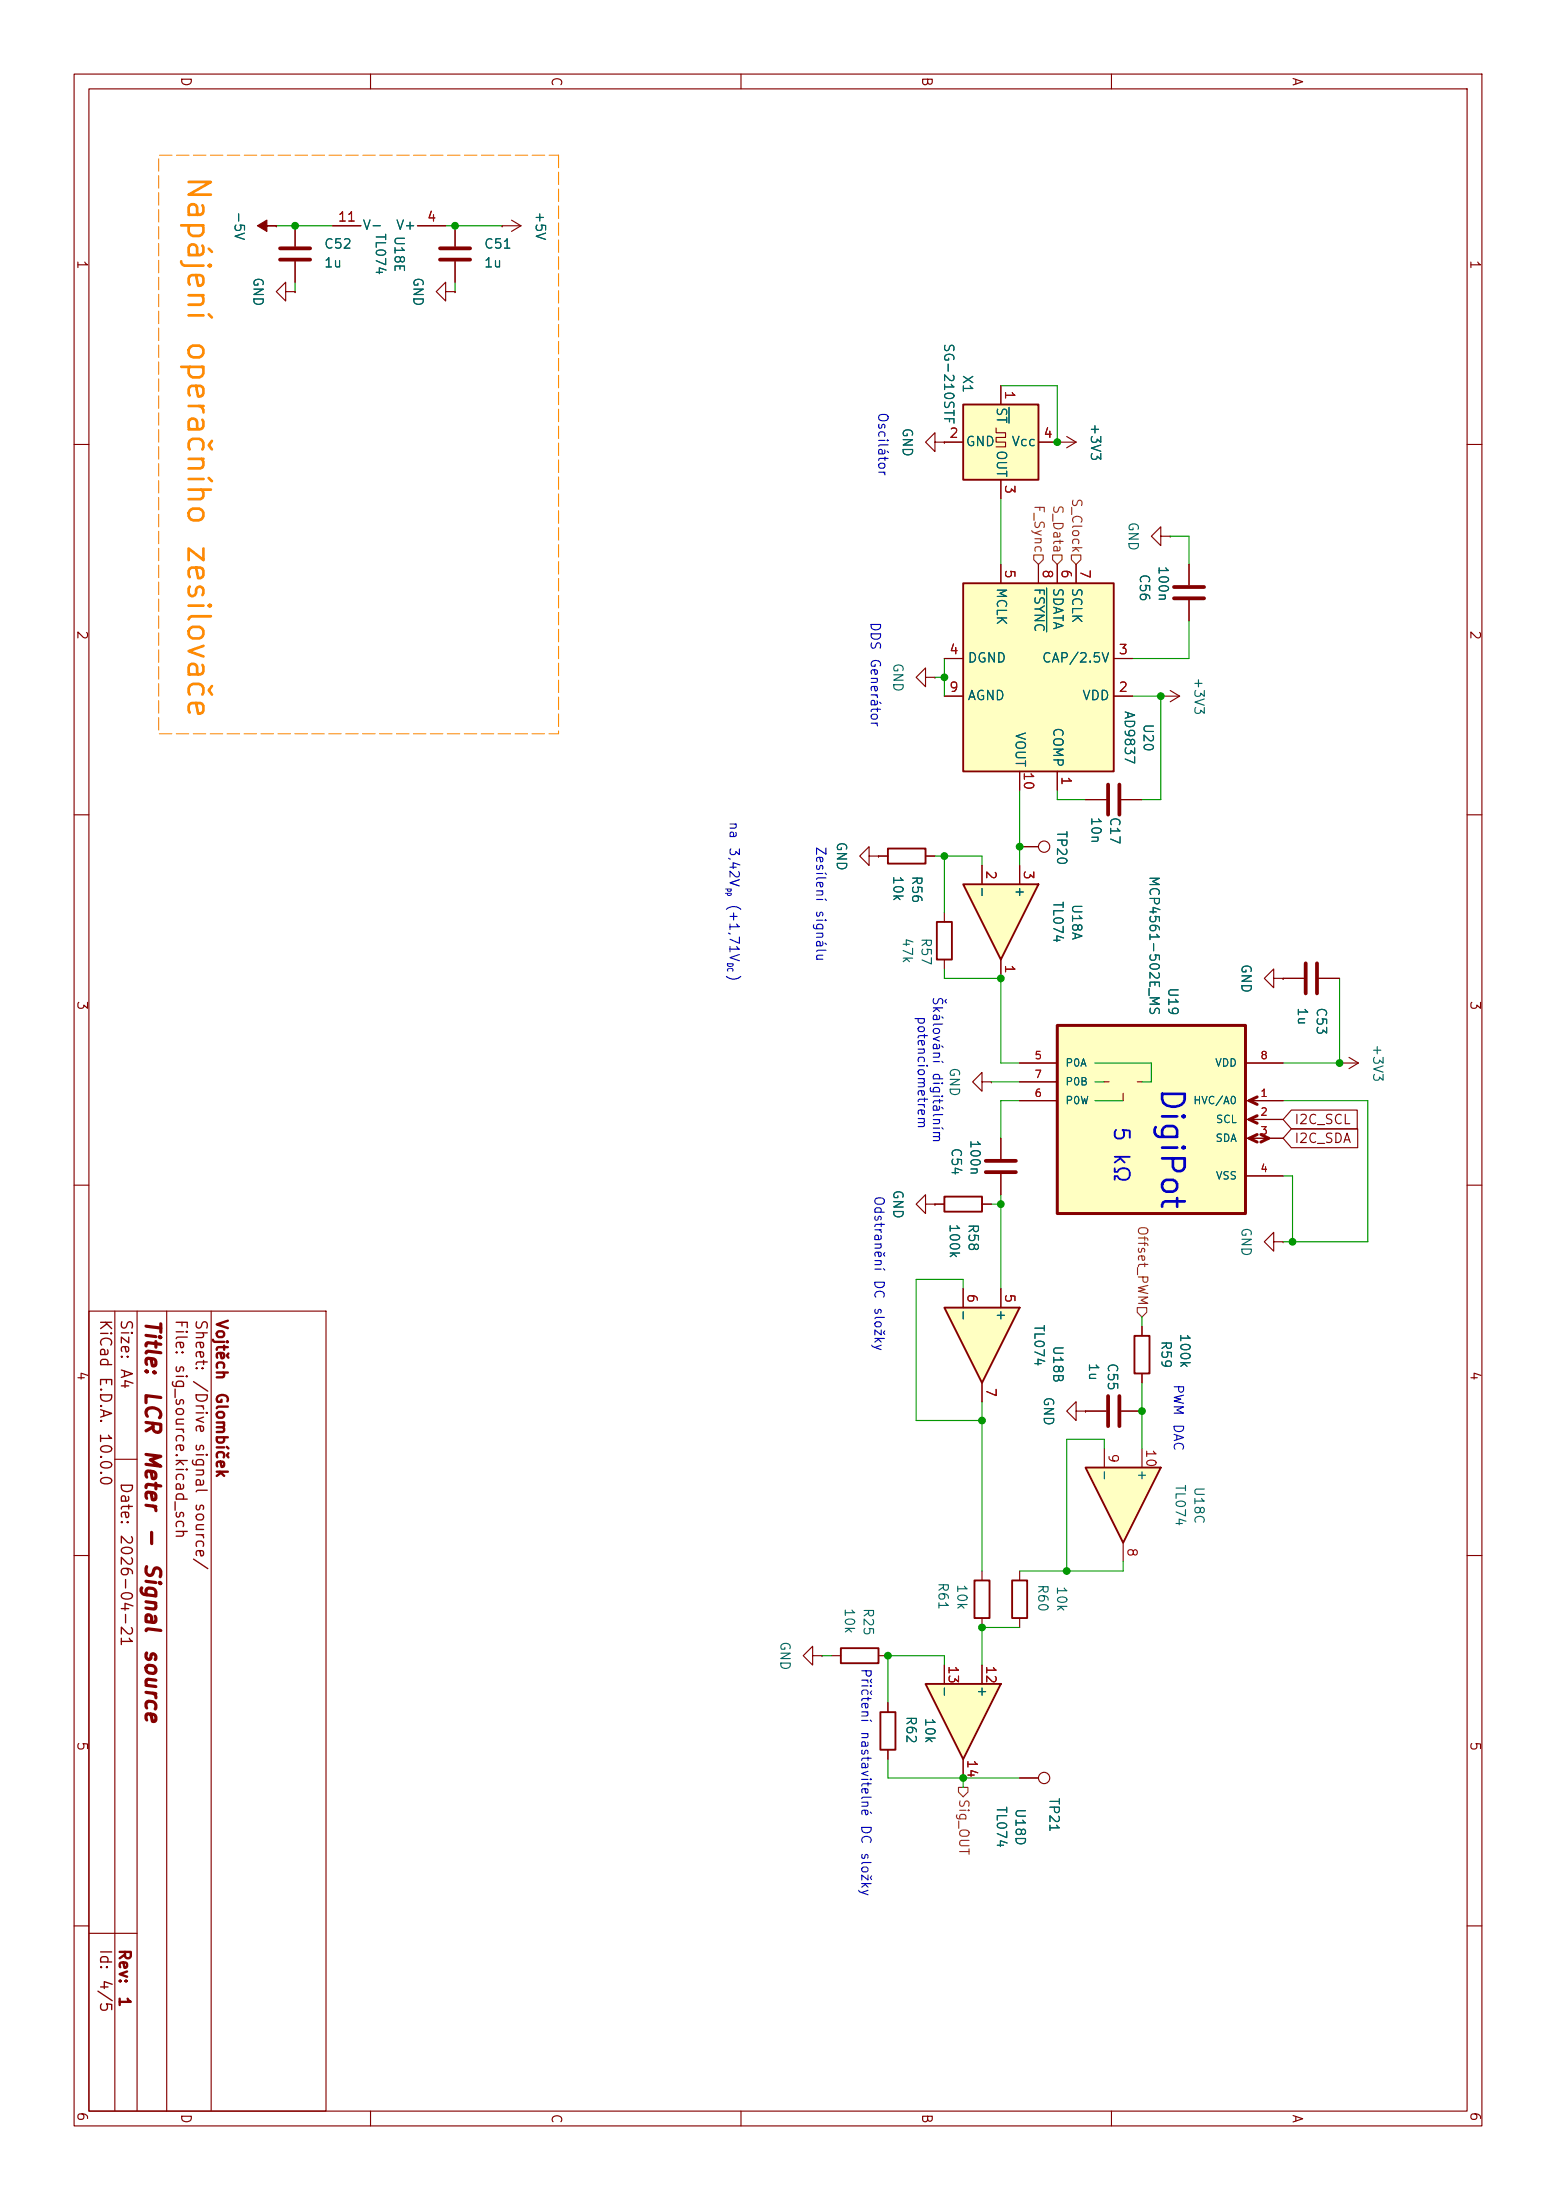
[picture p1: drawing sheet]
<svg xmlns="http://www.w3.org/2000/svg" width="210mm" height="297mm" viewBox="0 0 210 297" stroke-linecap="round" stroke-linejoin="round" font-family="sans-serif">
<g fill="none" stroke="#840000" stroke-width=".15">
<path d="M10 10h190v277h-190zM12 12h186v273h-186zM50 10v2M100 10v2M150 10v2M10 60h2M126.2 59.7v-1.3l-1.3 1.3 1.3 1.3v-1.3h1.3M127.5 59.7h.1M198 60h2M124.9 91.4v-1.2l-1.3 1.2 1.3 1.3v-1.3h1.3M126.2 91.4h.1M10 110h2"/>
<path d="M117.3 115.6v-1.3l-1.3 1.3 1.3 1.2v-1.2h1.3M118.6 115.6h.1M198 110h2M127.5 123.2v1.3M127.5 129.5v1.3M10 160h2M198 160h2M12 177h32v108h-32zM15.5 177v108M18.5 177v108M22.5 177v108M28.5 177v108"/>
<path d="M15.5 197h3M10 210h2M198 210h2M10 260h2M198 260h2M12 261h6.5M50 285v2M100 285v2M150 285v2"/>
</g>
<path d="M126.4 124.5h2.1v5h-2.1z" fill="none" stroke="#840000" stroke-width=".25"/>
<path d="M130 119.4h10.2l-5.1 10.1z" fill="#ffffc2"/>
<path d="M130 119.4h10.2l-5.1 10.1zM118.8 231.1h2.1v5.1h-2.1z" fill="none" stroke="#840000" stroke-width=".25"/>
<g fill="none" stroke="#840000" stroke-width=".15">
<path d="M160.5 76.2v2.8M160.5 81v2.8M132.5 116.8v2.6M137.6 116.8v2.6M135.1 129.5v2.6M132.5 146v-1.2l-1.2 1.2 1.2 1.3v-1.3h1.3M133.8 146h.1M135.1 153.7v2.8M135.1 158.5v2.8M124.9 162.6v-1.3l-1.3 1.3 1.3 1.2v-1.2h1.3M126.2 162.6h.1M119.8 229.9v1.2"/>
<path d="M119.8 236.2v1.3"/>
</g>
<path d="M158.4 79.2h4.1M158.4 80.8h4.1M133 158.2h4.1M133 156.7h4.1" fill="none" stroke="#840000" stroke-width=".51"/>
<path d="M146.5 198.1h10.2l-5.1 10.2z" fill="#ffffc2"/>
<path d="M127.5 161.5h5v2.1h-5zM146.5 198.1h10.2l-5.1 10.2z" fill="none" stroke="#840000" stroke-width=".25"/>
<g fill="none" stroke="#840000" stroke-width=".15">
<path d="M137.6 114.3h2.6M146.5 107.9h2.8M151.3 107.9h2.8M126.2 162.6h1.3M132.5 162.6h1.3M149 195.6v2.5M154.1 195.6v2.5M151.6 208.3v2.5"/>
<circle cx="140.9" cy="114.3" r=".76"/>
</g>
<path d="M149.6 105.9v4.1M151.1 105.9v4.1" fill="none" stroke="#840000" stroke-width=".51"/>
<path d="M124.9 227.3h10.2l-5.1 10.2z" fill="#ffffc2"/>
<path d="M149.8 145.3h3.6v1.5h-3.6zM113.5 222.5h5.1v2h-5.1zM124.9 227.3h10.2l-5.1 10.2z" fill="none" stroke="#840000" stroke-width=".25"/>
<g fill="none" stroke="#840000" stroke-width=".15">
<path d="M37.3 30.5h.1M38.6 39.4v-1.3l-1.3 1.3 1.3 1.2v-1.2h1.2M39.8 39.4h.1M39.8 30.5v2.8M39.8 35.3v2.8M60.1 39.4v-1.3l-1.2 1.3 1.2 1.2v-1.2h1.3M61.4 39.4h.1M61.4 30.5v2.8M61.4 35.3v2.8M67.8 30.5h.1M67.8 30.5h2.5M69 29.7l1.3 .8"/>
<path d="M70.3 30.5l-1.3 .7M156.7 72.4v-1.3l-1.3 1.3 1.3 1.3v-1.3h1.2M157.9 72.4h.1M149 146h.7M151.6 147.6v1M153.5 146h.6M109.7 223.5v-1.3l-1.3 1.3 1.3 1.3v-1.3h1.2M110.9 223.5h.1M112.2 223.5h1.3M118.6 223.5h1.2M127.5 224.8v2.5M130 237.5v2.5"/>
<path d="M132.5 224.8v2.5M137.6 240h2.6"/>
<circle cx="140.9" cy="240" r=".76"/>
</g>
<g fill="#840000" stroke="#840000" stroke-width=".15">
<path d="M34.7 30.5l1.3-.8v.8h1.3h-1.3v.7z"/>
<path d="M151.6 146.7l.4 1h-.8l.4-1v.2z"/>
</g>
<path d="M37.8 35.1h4.1M37.8 33.5h4.1M59.4 35.1h4M59.4 33.5h4" fill="none" stroke="#840000" stroke-width=".51"/>
<path d="M142.7 138.4h25.4v25.4h-25.4z" fill="#ffffc2"/>
<path d="M142.7 138.4h25.4v25.4h-25.4zM169.7 148.1l-1.1 .5 1.1 .5M169.7 150.6l-1.1 .5 1.1 .5M169.7 153.2l-1.1 .5 1.1 .5M170.2 153.2l1 .5-1 .5" fill="none" stroke="#840000" stroke-width=".41"/>
<g fill="none" stroke="#840000" stroke-width=".15">
<path d="M44.9 30.5h3.8M56.3 30.5h3.8M171.9 132.1v-1.3l-1.3 1.3 1.3 1.2v-1.2h1.3M173.2 132.1h.1M173.2 132.1h2.8M178 132.1h2.8M137.6 148.6h5.1M137.6 143.5h5.1M137.6 146h5.1M168.1 148.6h5.1M168.1 151.1h5.1M168.1 153.7h5.1"/>
<path d="M168.1 158.7h5.1M168.1 143.5h5.1M180.8 143.5h.1M180.8 143.5h2.5M182.1 142.7l1.2 .8M183.3 143.5l-1.2 .8M154.1 179.1v1.2M145.2 190.5v-1.3l-1.2 1.3 1.2 1.3v-1.3h1.3M146.5 190.5h.1M146.5 190.5h2.8M151.3 190.5h2.8M154.1 185.4v1.3"/>
<path d="M132.5 212.1v1.3M132.5 218.4v1.3M137.6 212.1v1.3M137.6 218.4v1.3"/>
</g>
<path d="M176.2 130v4.1M177.7 130v4.1M149.6 188.5v4M151.1 188.5v4" fill="none" stroke="#840000" stroke-width=".51"/>
<path d="M153.1 180.3h2v5.1h-2zM131.5 213.4h2.1v5h-2.1zM136.6 213.4h2v5h-2z" fill="none" stroke="#840000" stroke-width=".25"/>
<path d="M127.5 176.5h10.1l-5.1 10.2z" fill="#ffffc2"/>
<path d="M127.5 176.5h10.1l-5.1 10.2z" fill="none" stroke="#840000" stroke-width=".25"/>
<path d="M156.7 94h.1M156.7 94h2.5M157.9 93.2l1.3 .8M159.2 94l-1.3 .7M130 174v2.5M135.1 174v2.5M171.9 167.6v-1.2l-1.3 1.2 1.3 1.3v-1.3h1.3M173.2 167.6h.1M132.5 186.7v2.5" fill="none" stroke="#840000" stroke-width=".15"/>
<path d="M130 78.7h20.3v25.4h-20.3z" fill="#ffffc2"/>
<path d="M130 78.7h20.3v25.4h-20.3z" fill="none" stroke="#840000" stroke-width=".25"/>
<path d="M135.1 76.2v2.5M140.2 76.2v2.5M142.7 76.2v2.5M145.2 76.2v2.5M127.5 94h2.5M127.5 88.9h2.5M150.3 94h2.6M150.3 88.9h2.6M137.6 104.1v2.6M142.7 104.1v2.6" fill="none" stroke="#840000" stroke-width=".15"/>
<path d="M141.3 79.4v5.9" fill="none" stroke="#006464" stroke-width=".15"/>
<path d="M130 54.6h10.2v10.2h-10.2z" fill="#ffffc2"/>
<path d="M130 54.6h10.2v10.2h-10.2zM119.8 114.6h5.1v2h-5.1z" fill="none" stroke="#840000" stroke-width=".25"/>
<g fill="none" stroke="#840000" stroke-width=".15">
<path d="M37.3 30.5h.1M39.8 39.4h.1M39.8 30.5v2.8M39.8 35.3v2.8M44.9 30.5h3.8M56.3 30.5h3.8M61.4 39.4h.1M61.4 30.5v2.8M61.4 35.3v2.8M67.8 30.5h.1M127.5 59.7h.1M127.5 59.7h2.5"/>
<path d="M134.4 57.8v.6h1.3v.7h-1.3v.6h1.3v.6h-1.3M135.1 52.1v2.5M140.2 59.7h5M142.7 59.7h.1M144 58.9l1.2 .8M145.2 59.7l-1.2 .8M135.1 64.8v2.5M135.1 76.2v2.5M140.2 76.2v2.5M142.7 76.2v2.5M145.2 76.2v2.5M160.5 76.2v2.8"/>
<path d="M127.5 94h2.5M127.5 88.9h2.5M150.3 94h2.6M150.3 88.9h2.6M160.5 81v2.8M118.6 115.6h.1M118.6 115.6h1.2M124.9 115.6h1.3M132.5 116.8v2.6M137.6 104.1v2.6M137.6 116.8v2.6M137.6 114.3h2.6"/>
<path d="M142.7 104.1v2.6M146.5 107.9h2.8M151.3 107.9h2.8M135.1 129.5v2.6M173.2 132.1h.1M173.2 132.1h2.8M178 132.1h2.8M135.1 153.7v2.8M135.1 158.5v2.8M137.6 146h5.1M137.6 148.6h5.1M137.6 143.5h5.1"/>
<path d="M149 146h.7M151.6 147.6v1M153.5 146h.6M168.1 148.6h5.1M168.1 151.1h5.1M168.1 153.7h5.1M168.1 158.7h5.1M168.1 143.5h5.1M174.3 149.9h8.9v2.5h-8.9l-1.1-1.3zM174.3 152.4h8.9v2.5h-8.9l-1.1-1.2zM126.2 162.6h.1M126.2 162.6h1.3"/>
<path d="M130 174v2.5M132.5 162.6h1.3M135.1 174v2.5M154.1 179.1v1.2M132.5 186.7v2.5M146.5 190.5h.1M146.5 190.5h2.8M151.3 190.5h2.8M154.1 185.4v1.3M119.8 229.9v1.2M119.8 236.2v1.3M127.5 224.8v2.5"/>
<path d="M130 237.5v2.5M132.5 224.8v2.5M137.6 240h2.6"/>
</g>
<path d="M136.2 55v2.1M141.3 79.4v5.9" fill="none" stroke="#006464" stroke-width=".15"/>
<path d="M139.5 74.9h1.3v.7l-.6 .6-.7-.6zM142.1 74.9h1.2v.7l-.6 .6-.6-.6zM144.6 74.9h1.3v.7l-.7 .6-.6-.6zM153.5 176.5h1.3v.7l-.7 .6-.6-.6zM129.4 241.3h1.2v.6l-.6 .7-.6-.7z" fill="none" stroke="#725600" stroke-width=".15"/>
<g fill="none" stroke="#009600" stroke-width=".15">
<path d="M37.3 30.5h7.6M39.8 38.1v1.3M60.1 30.5h7.7M61.4 38.1v1.3M135.1 52.1h7.6v7.6M135.1 67.3v8.9M157.9 72.4h2.6v3.8M126.2 91.4h1.3M127.5 88.9v5.1M152.9 94h3.8v13.9h-2.6M160.5 83.8v5.1h-7.6M126.2 115.6h6.3v1.2"/>
<path d="M127.5 115.6v7.6M137.6 106.7v10.1M142.7 106.7v1.2h3.8M127.5 130.8v1.3h7.6v11.4h2.5M180.8 132.1v11.4h-7.6M133.8 146h3.8M137.6 148.6h-2.5v5.1M147.8 146h1.2M147.8 143.5h7.6v2.5h-1.3M147.8 148.6h3.8M173.2 158.7h1.2v8.9M173.2 148.6h11.4v19h-11.4"/>
<path d="M130 174v-1.3h-6.4v19.1h8.9M133.8 162.6h1.3M135.1 161.3v12.7M154.1 177.8v1.3M132.5 189.2v22.9M149 195.6v-1.3h-5v17.8M154.1 186.7v8.9M137.6 219.7h-5.1v5.1M151.6 210.8v1.3h-14M110.9 223.5h1.3M119.8 237.5v2.5h17.8M127.5 224.8v-1.3h-7.7v6.4"/>
<path d="M130 240v1.3"/>
</g>
<path d="M21.4 21h54v78.1h-54z" fill="none" stroke="#ff8b09" stroke-width=".15" stroke-dasharray="1.7 .6"/>
<g fill="#009600" stroke="#009600" stroke-width=".13">
<circle cx="154.1" cy="190.5" r=".46"/>
<circle cx="132.5" cy="219.7" r=".46"/>
<circle cx="130" cy="240" r=".46"/>
<circle cx="132.5" cy="191.8" r=".46"/>
<circle cx="119.8" cy="223.5" r=".46"/>
<circle cx="144" cy="212.1" r=".46"/>
<circle cx="61.4" cy="30.5" r=".46"/>
<circle cx="39.8" cy="30.5" r=".46"/>
<circle cx="156.7" cy="94" r=".46"/>
<circle cx="127.5" cy="91.4" r=".46"/>
<circle cx="142.7" cy="59.7" r=".46"/>
<circle cx="127.5" cy="115.6" r=".46"/>
<circle cx="135.1" cy="132.1" r=".46"/>
<circle cx="135.1" cy="162.6" r=".46"/>
<circle cx="137.6" cy="114.3" r=".46"/>
<circle cx="180.8" cy="143.5" r=".46"/>
<circle cx="174.4" cy="167.6" r=".46"/>
</g>
<g font-size="3" fill="#ff8b02">
<text x="24.6" y="23.6" transform="rotate(90 24.6 23.6)">Napájení</text>
<text x="24.6" y="45.8" transform="rotate(90 24.6 45.8)">operačního</text>
<text x="24.6" y="73.3" transform="rotate(90 24.6 73.3)">zesilovače</text>
</g>
<text font-size="3" fill="#0000c2" x="155.9" y="146.6" transform="rotate(90 155.9 146.6)">DigiPot</text>
<g font-size="2" fill="#0000c2">
<text x="149.8" y="152" transform="rotate(90 149.8 152)">5</text>
<text x="149.8" y="155.5" transform="rotate(90 149.8 155.5)">kΩ</text>
</g>
<g font-size="2" fill="#840000">
<text x="19.1" y="178" transform="rotate(90 19.1 178)">Title:</text>
<text x="19.1" y="187.7" transform="rotate(90 19.1 187.7)">LCR</text>
<text x="19.1" y="195.6" transform="rotate(90 19.1 195.6)">Meter</text>
<text x="19.1" y="206" transform="rotate(90 19.1 206)">-</text>
<text x="19.1" y="210.8" transform="rotate(90 19.1 210.8)">Signal</text>
<text x="19.1" y="222.5" transform="rotate(90 19.1 222.5)">source</text>
</g>
<g font-size="1.5" fill="#840000">
<text x="13.1" y="178" transform="rotate(90 13.1 178)">KiCad</text>
<text x="15.9" y="178" transform="rotate(90 15.9 178)">Size:</text>
<text x="23.3" y="178" transform="rotate(90 23.3 178)">File:</text>
<text x="26" y="178" transform="rotate(90 26 178)">Sheet:</text>
<text x="28.8" y="178" transform="rotate(90 28.8 178)">Vojtěch</text>
<text x="13.1" y="185.7" transform="rotate(90 13.1 185.7)">E.D.A.</text>
<text x="15.9" y="184.7" transform="rotate(90 15.9 184.7)">A4</text>
<text x="23.3" y="184.1" transform="rotate(90 23.3 184.1)">sig_source.kicad_sch</text>
<text x="26" y="186.2" transform="rotate(90 26 186.2)">/Drive</text>
<text x="28.8" y="187.9" transform="rotate(90 28.8 187.9)">Glombíček</text>
<text x="13.1" y="193.3" transform="rotate(90 13.1 193.3)">10.0.0</text>
<text x="26" y="194.7" transform="rotate(90 26 194.7)">signal</text>
<text x="15.9" y="200" transform="rotate(90 15.9 200)">Date:</text>
<text x="26" y="202.8" transform="rotate(90 26 202.8)">source/</text>
<text x="15.9" y="207" transform="rotate(90 15.9 207)">2026-04-21</text>
<text x="13.1" y="263" transform="rotate(90 13.1 263)">Id:</text>
<text x="15.7" y="263" transform="rotate(90 15.7 263)">Rev:</text>
<text x="13.1" y="267.1" transform="rotate(90 13.1 267.1)">4/5</text>
<text x="15.7" y="269.4" transform="rotate(90 15.7 269.4)">1</text>
</g>
<g font-size="1.3" fill="#840000">
<text x="24.1" y="10.3" transform="rotate(90 24.1 10.3)">D</text>
<text x="74.1" y="10.3" transform="rotate(90 74.1 10.3)">C</text>
<text x="124.1" y="10.3" transform="rotate(90 124.1 10.3)">B</text>
<text x="174.1" y="10.3" transform="rotate(90 174.1 10.3)">A</text>
<text x="10.1" y="35" transform="rotate(90 10.1 35)">1</text>
<text x="198.1" y="35" transform="rotate(90 198.1 35)">1</text>
<text x="10.1" y="85" transform="rotate(90 10.1 85)">2</text>
<text x="198.1" y="85" transform="rotate(90 198.1 85)">2</text>
<text x="10.1" y="135" transform="rotate(90 10.1 135)">3</text>
<text x="198.1" y="135" transform="rotate(90 198.1 135)">3</text>
<text x="174.6" y="152.1">I2C_SCL</text>
<text x="174.6" y="154.6">I2C_SDA</text>
<text x="10.1" y="185" transform="rotate(90 10.1 185)">4</text>
<text x="198.1" y="185" transform="rotate(90 198.1 185)">4</text>
<text x="10.1" y="235" transform="rotate(90 10.1 235)">5</text>
<text x="198.1" y="235" transform="rotate(90 198.1 235)">5</text>
<text x="10.1" y="285" transform="rotate(90 10.1 285)">6</text>
<text x="24.1" y="285.3" transform="rotate(90 24.1 285.3)">D</text>
<text x="74.1" y="285.3" transform="rotate(90 74.1 285.3)">C</text>
<text x="124.1" y="285.3" transform="rotate(90 124.1 285.3)">B</text>
<text x="174.1" y="285.3" transform="rotate(90 174.1 285.3)">A</text>
<text x="198.1" y="285" transform="rotate(90 198.1 285)">6</text>
</g>
<g font-size="1.3" fill="#006464">
<text x="31.3" y="28.4" transform="rotate(90 31.3 28.4)">-5V</text>
<text x="72" y="28.4" transform="rotate(90 72 28.4)">+5V</text>
<text x="43.6" y="33.9">C52</text>
<text x="48.8" y="31.3">V-</text>
<text x="50.4" y="31.4" transform="rotate(90 50.4 31.4)">TL074</text>
<text x="52.9" y="31.7" transform="rotate(90 52.9 31.7)">U18E</text>
<text x="53.3" y="31.3">V+</text>
<text x="65.2" y="33.9">C51</text>
<text x="33.9" y="37.3" transform="rotate(90 33.9 37.3)">GND</text>
<text x="43.6" y="36.4">1u</text>
<text x="55.5" y="37.3" transform="rotate(90 55.5 37.3)">GND</text>
<text x="65.2" y="36.4">1u</text>
<text x="127.1" y="46.2" transform="rotate(90 127.1 46.2)">SG-210STF</text>
<text x="129.6" y="50.5" transform="rotate(90 129.6 50.5)">X1</text>
<text x="121.5" y="57.7" transform="rotate(90 121.5 57.7)">GND</text>
<text x="134.2" y="54.9" transform="rotate(90 134.2 54.9)">ST</text>
<text x="146.9" y="57" transform="rotate(90 146.9 57)">+3V3</text>
<text x="130.3" y="60.6">GND</text>
<text x="134.2" y="60.7" transform="rotate(90 134.2 60.7)">OUT</text>
<text x="136.4" y="60.6">Vcc</text>
<text x="152" y="70.4" transform="rotate(90 152 70.4)">GND</text>
<text x="153.5" y="77.4" transform="rotate(90 153.5 77.4)">C56</text>
<text x="156.1" y="76.3" transform="rotate(90 156.1 76.3)">100n</text>
<text x="134.2" y="79.2" transform="rotate(90 134.2 79.2)">MCLK</text>
<text x="139.3" y="79.2" transform="rotate(90 139.3 79.2)">FSYNC</text>
<text x="141.8" y="79.2" transform="rotate(90 141.8 79.2)">SDATA</text>
<text x="144.4" y="79.2" transform="rotate(90 144.4 79.2)">SCLK</text>
<text x="120.2" y="89.4" transform="rotate(90 120.2 89.4)">GND</text>
<text x="130.5" y="89.8">DGND</text>
<text x="140.5" y="89.8">CAP/2.5V</text>
<text x="130.5" y="94.8">AGND</text>
<text x="146" y="94.8">VDD</text>
<text x="151.5" y="95.9" transform="rotate(90 151.5 95.9)">AD9837</text>
<text x="160.9" y="91.3" transform="rotate(90 160.9 91.3)">+3V3</text>
<text x="136.8" y="98.7" transform="rotate(90 136.8 98.7)">VOUT</text>
<text x="141.8" y="98.1" transform="rotate(90 141.8 98.1)">COMP</text>
<text x="154" y="97.6" transform="rotate(90 154 97.6)">U20</text>
<text x="112.6" y="113.5" transform="rotate(90 112.6 113.5)">GND</text>
<text x="142.3" y="112" transform="rotate(90 142.3 112)">TP20</text>
<text x="147" y="110.2" transform="rotate(90 147 110.2)">10n</text>
<text x="149.5" y="110.2" transform="rotate(90 149.5 110.2)">C17</text>
<text x="120.2" y="118.1" transform="rotate(90 120.2 118.1)">10k</text>
<text x="122.8" y="118.1" transform="rotate(90 122.8 118.1)">R56</text>
<text x="131.7" y="119.5" transform="rotate(90 131.7 119.5)">-</text>
<text x="136.8" y="119.5" transform="rotate(90 136.8 119.5)">+</text>
<text x="154.8" y="118.1" transform="rotate(90 154.8 118.1)">MCP4561-502E_MS</text>
<text x="141.8" y="121.5" transform="rotate(90 141.8 121.5)">TL074</text>
<text x="144.4" y="121.9" transform="rotate(90 144.4 121.9)">U18A</text>
<text x="121.5" y="126.5" transform="rotate(90 121.5 126.5)">47k</text>
<text x="124.1" y="126.5" transform="rotate(90 124.1 126.5)">R57</text>
<text x="167.2" y="130" transform="rotate(90 167.2 130)">GND</text>
<text x="157.4" y="133.2" transform="rotate(90 157.4 133.2)">U19</text>
<text x="174.9" y="135.9" transform="rotate(90 174.9 135.9)">1u</text>
<text x="177.4" y="135.9" transform="rotate(90 177.4 135.9)">C53</text>
<text x="185" y="140.9" transform="rotate(90 185 140.9)">+3V3</text>
<text x="127.9" y="144" transform="rotate(90 127.9 144)">GND</text>
<text x="128.1" y="154.8" transform="rotate(90 128.1 154.8)">C54</text>
<text x="130.7" y="153.8" transform="rotate(90 130.7 153.8)">100n</text>
<text x="120.2" y="160.5" transform="rotate(90 120.2 160.5)">GND</text>
<text x="127.9" y="165.1" transform="rotate(90 127.9 165.1)">100k</text>
<text x="130.4" y="165.1" transform="rotate(90 130.4 165.1)">R58</text>
<text x="167.2" y="165.6" transform="rotate(90 167.2 165.6)">GND</text>
<text x="129.1" y="176.7" transform="rotate(90 129.1 176.7)">-</text>
<text x="134.2" y="176.7" transform="rotate(90 134.2 176.7)">+</text>
<text x="139.3" y="178.7" transform="rotate(90 139.3 178.7)">TL074</text>
<text x="159" y="179.9" transform="rotate(90 159 179.9)">100k</text>
<text x="141.8" y="181.5" transform="rotate(90 141.8 181.5)">U18B</text>
<text x="146.7" y="183.9" transform="rotate(90 146.7 183.9)">1u</text>
<text x="149.2" y="183.9" transform="rotate(90 149.2 183.9)">C55</text>
<text x="156.4" y="180.9" transform="rotate(90 156.4 180.9)">R59</text>
<text x="140.6" y="188.5" transform="rotate(90 140.6 188.5)">GND</text>
<text x="148.2" y="198.2" transform="rotate(90 148.2 198.2)">-</text>
<text x="153.3" y="198.2" transform="rotate(90 153.3 198.2)">+</text>
<text x="158.3" y="200.3" transform="rotate(90 158.3 200.3)">TL074</text>
<text x="160.9" y="200.6" transform="rotate(90 160.9 200.6)">U18C</text>
<text x="126.3" y="213.5" transform="rotate(90 126.3 213.5)">R61</text>
<text x="128.9" y="213.8" transform="rotate(90 128.9 213.8)">10k</text>
<text x="139.8" y="213.8" transform="rotate(90 139.8 213.8)">R60</text>
<text x="142.3" y="214" transform="rotate(90 142.3 214)">10k</text>
<text x="105" y="221.5" transform="rotate(90 105 221.5)">GND</text>
<text x="113.7" y="217" transform="rotate(90 113.7 217)">10k</text>
<text x="116.2" y="217" transform="rotate(90 116.2 217)">R25</text>
<text x="126.6" y="227.5" transform="rotate(90 126.6 227.5)">-</text>
<text x="131.7" y="227.5" transform="rotate(90 131.7 227.5)">+</text>
<text x="122" y="231.6" transform="rotate(90 122 231.6)">R62</text>
<text x="124.6" y="231.8" transform="rotate(90 124.6 231.8)">10k</text>
<text x="134.2" y="243.7" transform="rotate(90 134.2 243.7)">TL074</text>
<text x="136.8" y="244" transform="rotate(90 136.8 244)">U18D</text>
<text x="141.3" y="242.6" transform="rotate(90 141.3 242.6)">TP21</text>
</g>
<g font-size="1.3" fill="#a90000">
<text x="45.5" y="30.2">11</text>
<text x="57.5" y="30.2">4</text>
<text x="135.3" y="52.6" transform="rotate(90 135.3 52.6)">1</text>
<text x="128" y="59.4">2</text>
<text x="140.7" y="59.4">4</text>
<text x="135.3" y="65.3" transform="rotate(90 135.3 65.3)">3</text>
<text x="135.3" y="76.8" transform="rotate(90 135.3 76.8)">5</text>
<text x="140.4" y="76.8" transform="rotate(90 140.4 76.8)">8</text>
<text x="143" y="76.8" transform="rotate(90 143 76.8)">6</text>
<text x="145.5" y="76.8" transform="rotate(90 145.5 76.8)">7</text>
<text x="128" y="88.6">4</text>
<text x="150.9" y="88.6">3</text>
<text x="128" y="93.7">9</text>
<text x="150.9" y="93.7">2</text>
<text x="137.9" y="104.1" transform="rotate(90 137.9 104.1)">10</text>
<text x="143" y="104.7" transform="rotate(90 143 104.7)">1</text>
<text x="132.8" y="117.4" transform="rotate(90 132.8 117.4)">2</text>
<text x="137.9" y="117.4" transform="rotate(90 137.9 117.4)">3</text>
<text x="135.3" y="130.1" transform="rotate(90 135.3 130.1)">1</text>
<text x="130.3" y="174.6" transform="rotate(90 130.3 174.6)">6</text>
<text x="135.3" y="174.6" transform="rotate(90 135.3 174.6)">5</text>
<text x="132.8" y="187.3" transform="rotate(90 132.8 187.3)">7</text>
<text x="149.3" y="196.1" transform="rotate(90 149.3 196.1)">9</text>
<text x="154.4" y="195.5" transform="rotate(90 154.4 195.5)">10</text>
<text x="151.8" y="208.8" transform="rotate(90 151.8 208.8)">8</text>
<text x="127.7" y="224.7" transform="rotate(90 127.7 224.7)">13</text>
<text x="132.8" y="224.7" transform="rotate(90 132.8 224.7)">12</text>
<text x="130.3" y="237.4" transform="rotate(90 130.3 237.4)">14</text>
</g>
<g font-size="1.3" fill="#0000c2">
<text x="118.2" y="55.6" transform="rotate(90 118.2 55.6)">Oscilátor</text>
<text x="117.2" y="83.9" transform="rotate(90 117.2 83.9)">DDS</text>
<text x="117.2" y="88.8" transform="rotate(90 117.2 88.8)">Generátor</text>
<text x="98.1" y="110.8" transform="rotate(90 98.1 110.8)">na</text>
<text x="98.1" y="114.3" transform="rotate(90 98.1 114.3)">3,42V</text>
<text x="109.8" y="114.2" transform="rotate(90 109.8 114.2)">Zesílení</text>
<text x="98.1" y="122" transform="rotate(90 98.1 122)">(+1,71V</text>
<text x="109.8" y="122.8" transform="rotate(90 109.8 122.8)">signálu</text>
<text x="98.1" y="131.5" transform="rotate(90 98.1 131.5)">)</text>
<text x="123.5" y="137.1" transform="rotate(90 123.5 137.1)">potenciometrem</text>
<text x="125.6" y="134.4" transform="rotate(90 125.6 134.4)">Škálování</text>
<text x="125.6" y="144.7" transform="rotate(90 125.6 144.7)">digitálním</text>
<text x="117.7" y="161.4" transform="rotate(90 117.7 161.4)">Odstranění</text>
<text x="117.7" y="172.7" transform="rotate(90 117.7 172.7)">DC</text>
<text x="117.7" y="176.4" transform="rotate(90 117.7 176.4)">složky</text>
<text x="158.1" y="186.8" transform="rotate(90 158.1 186.8)">PWM</text>
<text x="158.1" y="192.1" transform="rotate(90 158.1 192.1)">DAC</text>
<text x="115.9" y="225.1" transform="rotate(90 115.9 225.1)">Přičtení</text>
<text x="115.9" y="233.6" transform="rotate(90 115.9 233.6)">nastavitelné</text>
<text x="115.9" y="246.3" transform="rotate(90 115.9 246.3)">DC</text>
<text x="115.9" y="250" transform="rotate(90 115.9 250)">složky</text>
</g>
<g font-size="1.3" fill="#725600">
<text x="139.3" y="68.1" transform="rotate(90 139.3 68.1)">F_Sync</text>
<text x="141.8" y="68.1" transform="rotate(90 141.8 68.1)">S_Data</text>
<text x="144.4" y="67.2" transform="rotate(90 144.4 67.2)">S_Clock</text>
<text x="153.3" y="165.4" transform="rotate(90 153.3 165.4)">Offset_PWM</text>
<text x="129.1" y="242.8" transform="rotate(90 129.1 242.8)">Sig_OUT</text>
</g>
<g font-size="1" fill="#a90000">
<text x="139.5" y="143.3">5</text>
<text x="170" y="143.3">8</text>
<text x="139.5" y="148.3">6</text>
<text x="139.5" y="145.8">7</text>
<text x="170" y="148.3">1</text>
<text x="170" y="150.9">2</text>
<text x="170" y="153.4">3</text>
<text x="170" y="158.5">4</text>
</g>
<g font-size="1" fill="#006464">
<text x="143.7" y="144.2">P0A</text>
<text x="143.7" y="149.3">P0W</text>
<text x="143.7" y="146.8">P0B</text>
<text x="161" y="149.3">HVC/A0</text>
<text x="163.9" y="144.2">VDD</text>
<text x="164" y="154.4">SDA</text>
<text x="164" y="151.9">SCL</text>
<text x="164" y="159.5">VSS</text>
</g>
<g font-size=".8" fill="#0000c2">
<text x="97.9" y="119.8" transform="rotate(90 97.9 119.8)">pp</text>
<text x="97.9" y="129.9" transform="rotate(90 97.9 129.9)">DC</text>
</g>
</svg>
